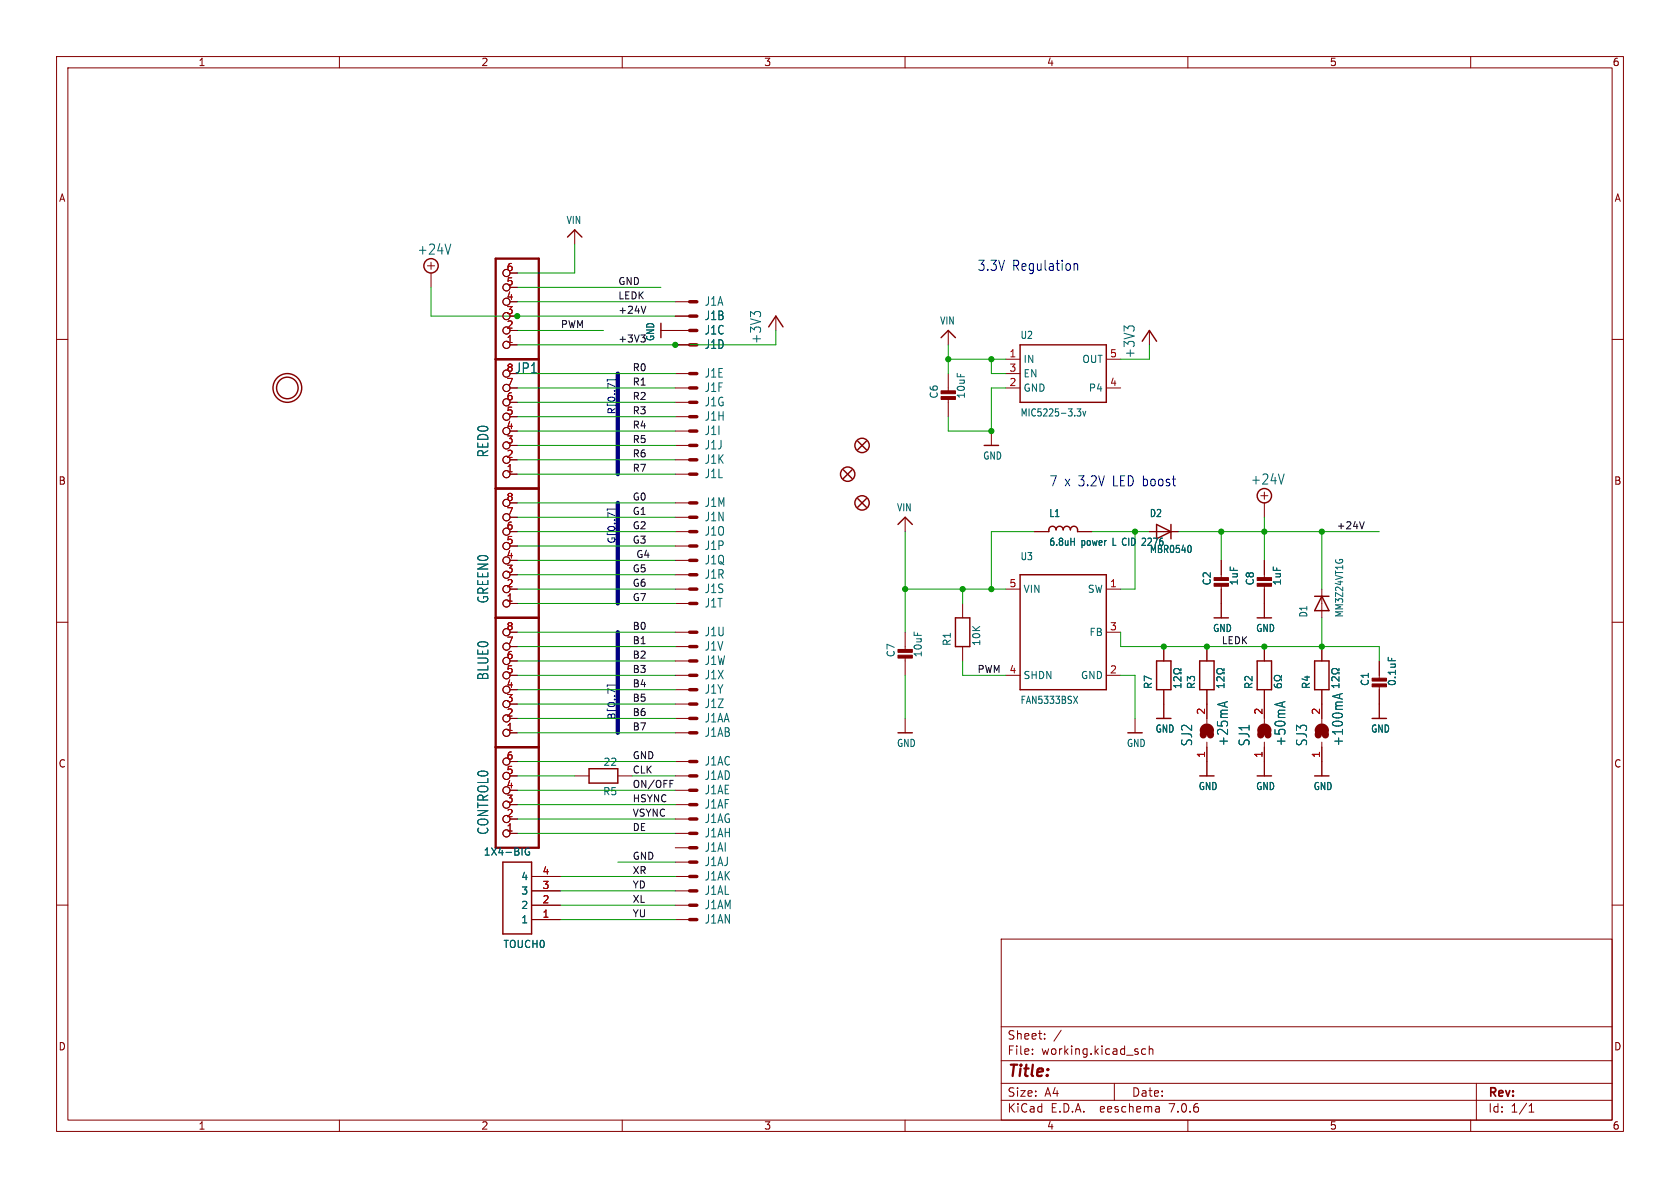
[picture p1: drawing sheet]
<svg xmlns="http://www.w3.org/2000/svg" width="297mm" height="210mm" viewBox="0 0 297 210" stroke-linecap="round" stroke-linejoin="round" font-family="sans-serif">
<g fill="none" stroke="#840000" stroke-width=".18">
<path d="M10 10h277v190h-277zM12 12h273v186h-273zM60 10v2M110 10v2M160 10v2M210 10v2M260 10v2M10 60h2M75.6 47h1.2M76.2 46.4v1.2M76.2 48.3v2.5M90.2 55.9h1.2"/>
<path d="M90.2 58.4h1.2M90.2 53.3h1.2M90.2 50.8h1.2M90.2 48.3h1.2M101.6 40.6v2.6M116.8 58.4h5.1M119.4 55.9h2.5M119.4 53.3h2.5M137.2 55.9v2.5M167.6 58.4v2.6M203.2 58.4v2.6M285 60h2"/>
<path d="M90.2 78.7h1.2M90.2 61h1.2M90.2 71.1h1.2M90.2 68.6h1.2M90.2 76.2h1.2M90.2 73.7h1.2M119.4 78.7h2.5M119.4 61h2.5M119.4 71.1h2.5M119.4 68.6h2.5M119.4 66h2.5M119.4 76.2h2.5"/>
<path d="M119.4 73.7h2.5M167.6 66v3.3M167.6 70.4v3.3M175.3 76.2v2.5M177.8 68.6h2.5M177.8 66h2.5M177.8 63.5h2.5M195.6 68.6h2.5M195.6 63.5h2.5M90.2 94h1.2M90.2 88.9h1.2M90.2 81.3h1.2"/>
<path d="M90.2 99.1h1.2M90.2 96.5h1.2M90.2 91.4h1.2M90.2 83.8h1.2M119.4 94h2.5M119.4 88.9h2.5M119.4 81.3h2.5M119.4 99.1h2.5M119.4 96.5h2.5M119.4 91.4h2.5M119.4 83.8h2.5M160 91.4v2.6"/>
<path d="M182.9 94h2.5M190.5 94h2.5M203.2 94h5.1M215.9 99.1v3.3M222.9 87.6h1.3M223.5 87v1.3M223.5 88.9v2.5M223.5 99.1v3.3M10 110h2M90.2 119.4h1.2M90.2 116.8h1.2M90.2 114.3h1.2"/>
<path d="M90.2 111.8h1.2M90.2 106.7h1.2M90.2 104.1h1.2M90.2 101.6h1.2M119.4 119.4h2.5M119.4 116.8h2.5M119.4 114.3h2.5M119.4 111.8h2.5M119.4 106.7h2.5M119.4 104.1h2.5M119.4 101.6h2.5M160 111.8v3.3"/>
<path d="M160 116.1v3.3M170.2 106.7v2.5M170.2 114.3v2.5M177.8 119.4h2.5M177.8 104.1h2.5M195.6 119.4h2.5M195.6 111.8h2.5M195.6 104.1h2.5M205.7 114.3v2.5M213.4 114.3v2.5M215.9 103.4v5.8M223.5 103.4v5.8"/>
<path d="M223.5 114.3v2.5M233.7 104.1v5.1M233.7 114.3v2.5M243.8 116.8v3.3M285 110h2M90.2 139.7h1.2M90.2 137.2h1.2M90.2 134.6h1.2M90.2 121.9h1.2M90.2 129.5h1.2M90.2 127h1.2M90.2 124.5h1.2"/>
<path d="M101.6 137.2h2.5M109.2 137.2h2.6M119.4 139.7h2.5M119.4 137.2h2.5M119.4 134.6h2.5M119.4 121.9h2.5M119.4 129.5h2.5M119.4 127h2.5M119.4 124.5h2.5M160 127v2.5M200.7 127v2.5M205.7 121.9v5.1"/>
<path d="M213.4 121.9v6M213.4 131.2v6M223.5 121.9v6M223.5 131.2v6M233.7 121.9v6M233.7 131.2v6M243.8 121.2v5.8M10 160h2M90.2 147.3h1.2M90.2 144.8h1.2M90.2 142.2h1.2M94 157.5h5.1"/>
<path d="M94 154.9h5.1M119.4 157.5h2.5M119.4 154.9h2.5M119.4 147.3h2.5M119.4 144.8h2.5M119.4 142.2h2.5M119.4 152.4h2.5M119.4 149.9h2.5M285 160h2M94 162.6h5.1M94 160h5.1M119.4 162.6h2.5"/>
<path d="M119.4 160h2.5M177 166h108v32h-108zM60 198v2M110 198v2M160 198v2M177 194.5h108M177 191.5h108M177 187.5h108M177 181.5h108M182.5 186.3v.1M182.5 185.5v.1M184.7 183.6v.1"/>
<path d="M184.7 182.8v.1M187.6 182.1l-1.3 2M197 191.5v3M202.5 185.5l-.4-.1-.3 .3v.4l.2 .2h.5M203.2 185.5l.2-.1 .3 .1 .1 .9M203.2 184.9v1.5M204.9 195.7l.1 .9M205 196.5l-.2 .1M205 196h-.2M210 198v2M260 198v2M261 191.5v6.5"/>
<path d="M270.3 196.6h.9M270.3 195.5l.4-.4v1.5"/>
<circle cx="89.5" cy="53.3" r=".63"/>
<circle cx="89.5" cy="50.8" r=".63"/>
<circle cx="89.5" cy="48.3" r=".63"/>
<circle cx="89.5" cy="58.4" r=".63"/>
<circle cx="89.5" cy="55.9" r=".63"/>
<circle cx="89.5" cy="61" r=".63"/>
<circle cx="89.5" cy="76.2" r=".63"/>
<circle cx="89.5" cy="68.6" r=".63"/>
<circle cx="89.5" cy="66" r=".63"/>
<circle cx="89.5" cy="73.7" r=".63"/>
<circle cx="89.5" cy="71.1" r=".63"/>
<circle cx="89.5" cy="78.7" r=".63"/>
<circle cx="89.5" cy="96.5" r=".63"/>
<circle cx="89.5" cy="83.8" r=".63"/>
<circle cx="89.5" cy="81.3" r=".63"/>
<circle cx="89.5" cy="94" r=".63"/>
<circle cx="89.5" cy="88.9" r=".63"/>
<circle cx="89.5" cy="99.1" r=".63"/>
<circle cx="89.5" cy="91.4" r=".63"/>
<circle cx="89.5" cy="119.4" r=".63"/>
<circle cx="89.5" cy="114.3" r=".63"/>
<circle cx="89.5" cy="101.6" r=".63"/>
<circle cx="89.5" cy="104.1" r=".63"/>
<circle cx="89.5" cy="111.8" r=".63"/>
<circle cx="89.5" cy="116.8" r=".63"/>
<circle cx="89.5" cy="106.7" r=".63"/>
<circle cx="89.5" cy="121.9" r=".63"/>
<circle cx="89.5" cy="124.5" r=".63"/>
<circle cx="89.5" cy="127" r=".63"/>
<circle cx="89.5" cy="139.7" r=".63"/>
<circle cx="89.5" cy="134.6" r=".63"/>
<circle cx="89.5" cy="129.5" r=".63"/>
<circle cx="89.5" cy="137.2" r=".63"/>
<circle cx="89.5" cy="142.2" r=".63"/>
<circle cx="89.5" cy="147.3" r=".63"/>
<circle cx="89.5" cy="144.8" r=".63"/>
</g>
<g fill="none" stroke="#840000" stroke-width=".61">
<path d="M121.9 55.9h1.3M121.9 58.4h1.3M121.9 53.3h1.3M121.9 78.7h1.3M121.9 61h1.3M121.9 71.1h1.3M121.9 68.6h1.3M121.9 66h1.3M121.9 76.2h1.3M121.9 73.7h1.3M121.9 88.9h1.3M121.9 81.3h1.3"/>
<path d="M121.9 99.1h1.3M121.9 94h1.3M121.9 96.5h1.3M121.9 91.4h1.3M121.9 83.8h1.3M121.9 114.3h1.3M121.9 116.8h1.3M121.9 111.8h1.3M121.9 119.4h1.3M121.9 101.6h1.3M121.9 106.7h1.3M121.9 104.1h1.3"/>
<path d="M121.9 121.9h1.3M121.9 124.5h1.3M121.9 137.2h1.3M121.9 134.6h1.3M121.9 139.7h1.3M121.9 127h1.3M121.9 129.5h1.3M121.9 157.5h1.3M121.9 152.4h1.3M121.9 149.9h1.3M121.9 154.9h1.3M121.9 144.8h1.3"/>
<path d="M121.9 142.2h1.3M121.9 147.3h1.3M121.9 160h1.3M121.9 162.6h1.3"/>
</g>
<g fill="none" stroke="#840000" stroke-width=".25">
<path d="M100.3 41.9l1.3-1.3 1.3 1.3M116.8 57.2v2.5M135.9 57.8l1.3-1.9 1.2 1.9M166.4 59.7l1.2-1.3 1.3 1.3M151.6 78l1.6 1.5M153.2 78l-1.6 1.5M174 78.7h2.5M180.3 61h15.3v10.1h-15.3zM201.9 60.3l1.3-1.9 1.3 1.9M149.1 83.1l1.5 1.5M150.6 83.1l-1.5 1.5M151.6 88.1l1.6 1.6"/>
<path d="M153.2 88.1l-1.6 1.6M158.7 92.7l1.3-1.3 1.3 1.3M185.4 94v-.3a.64 .64 0 0 1 .7-.7 .64 .64 0 0 1 .6 .7 .64 .64 0 0 1 .6-.7 .64 .64 0 0 1 .7 .7 .64 .64 0 0 1 .6-.7 .64 .64 0 0 1 .6 .7 .64 .64 0 0 1 .7-.7 .64 .64 0 0 1 .6 .7v.3M204.5 92.7l2.5 1.3-2.5 1.3zM207 92.7v2.6M168.9 109.2h2.5v5.1h-2.5zM180.3 101.6h15.3v20.3h-15.3zM204.5 116.8h2.5v5.1h-2.5zM212.1 116.8h2.5v5.1h-2.5zM214.6 109.2h2.6M222.2 116.8h2.6v5.1h-2.6zM222.2 109.2h2.6"/>
<path d="M232.4 116.8h2.5v5.1h-2.5zM232.4 105.4h2.5M233.7 105.4l1.2 2.6h-2.5zM104.1 135.9h5.1v2.5h-5.1zM158.7 129.5h2.6M199.4 129.5h2.5M204.5 127h2.5M212.1 137.2h2.5M222.2 137.2h2.6M232.4 137.2h2.5M242.6 127h2.5M88.9 152.4h5.1v12.7h-5.1z"/>
<circle cx="76.2" cy="47" r="1.27"/>
<circle cx="50.8" cy="68.6" r="2.54"/>
<circle cx="50.8" cy="68.6" r="1.9"/>
<circle cx="152.4" cy="78.7" r="1.27"/>
<circle cx="149.9" cy="83.8" r="1.27"/>
<circle cx="152.4" cy="88.9" r="1.27"/>
<circle cx="223.5" cy="87.6" r="1.27"/>
</g>
<g fill="none" stroke="#006464" stroke-width=".18">
<path d="M79.7 43.1l-.5 1.8M133.4 55.6l-.7-.5v.9M133.5 55.1h.8M199.4 58.1l-.7-.5v.9M199.6 57.7h.7M190.4 72.3h.7l-.4 .5 .3 .1v.5l-.1 .1-.5-.1M191.4 72.7l.3 .8 .2-.8M189.3 95.7h.6M189.9 95.1v1.3M210.3 96.4a.88 .88 0 0 1 0 1.3M227 83.8l-.5 1.8M208.8 119.6v.8l-.9-.8-.4 .3 .1 .5"/>
<path d="M208.8 118.2v.3h-.3a.54 .54 0 0 0-.7-.3 .54 .54 0 0 0-.2 .8 .58 .58 0 0 0 .9-.2h.3v.3M216.4 119.6v.8l-.9-.8-.4 .3 .1 .5M216.4 118.2v.3h-.3a.54 .54 0 0 0-.7-.3 .54 .54 0 0 0-.2 .8 .58 .58 0 0 0 .9-.2h.3v.3M226.5 119.4v.3h-.2a.54 .54 0 0 0-.7-.3 .54 .54 0 0 0-.3 .8 .58 .58 0 0 0 1-.1h.2v.3M236.7 118.2v.3h-.2a.54 .54 0 0 0-.8-.3 .54 .54 0 0 0-.2 .8 .58 .58 0 0 0 1-.2h.2v.3M236.7 119.6v.8l-.9-.8-.4 .3 .2 .5M245.4 116.2v.6M189.8 123.1l.7 1.2M190.5 123.1l-.7 1.2M208.8 121.2h-1.3l.4 .4M208.8 120.8v.8M216.4 121.2h-1.3l.4 .4"/>
<path d="M216.4 120.8v.8M216.5 124.2v.7M217 124l-1.8 .5M225.3 121v.3a.86 .86 0 0 0 1.2 0l-.1-.4-.4-.1-.2 .3v.2l.2 .3M226.7 124.2v.7M227.2 124l-1.8 .5M236.7 120.8v.8M236.7 121.2h-1.3l.4 .4M236.8 122.7v.8M237.3 122.6l-1.7 .5 1.7 .5M93.6 150a.59 .59 0 0 0-.8 .5 .59 .59 0 0 0 .8 .6v-.5h-.2"/>
</g>
<path d="M87.6 45.7h7.6v104.2h-7.6zM87.6 63.5h7.6M87.6 86.4h7.6M87.6 109.2h7.6M87.6 132.1h7.6" fill="none" stroke="#840000" stroke-width=".41"/>
<g fill="#840000" stroke="#840000" stroke-width=".18">
<path d="M166.4 70.1h2.5v.5h-2.5z"/>
<path d="M166.4 69.1h2.5v.5h-2.5z"/>
<path d="M214.6 103.1h2.6v.5h-2.6z"/>
<path d="M214.6 102.1h2.6v.5h-2.6z"/>
<path d="M222.2 103.1h2.6v.5h-2.6z"/>
<path d="M222.2 102.1h2.6v.5h-2.6z"/>
<path d="M242.6 120.9h2.5v.5h-2.5z"/>
<path d="M242.6 119.9h2.5v.5h-2.5z"/>
<path d="M158.7 115.8h2.6v.5h-2.6z"/>
<path d="M158.7 114.8h2.6v.5h-2.6z"/>
</g>
<path d="M212.7 129.9a.64 .64 0 0 1 .7-.6 .64 .64 0 0 1 .6 .6M212.7 129.2a.64 .64 0 0 1 .7-.7 .64 .64 0 0 1 .6 .7M222.9 129.9a.64 .64 0 0 1 .6-.6 .64 .64 0 0 1 .7 .6M222.9 129.2a.64 .64 0 0 1 .6-.7 .64 .64 0 0 1 .7 .7M233 129.9a.64 .64 0 0 1 .7-.6 .64 .64 0 0 1 .6 .6M233 129.2a.64 .64 0 0 1 .7-.7 .64 .64 0 0 1 .6 .7" fill="none" stroke="#840000" stroke-width="1.3"/>
<path d="M113.3 59.2h.8l-.5 .5M113.8 59.7h.1M114.2 54.1l-.4 1.3M113.9 60.4l-.1 .1M241.2 92.2l-.4 1.3M118.4 138h.6" fill="none" stroke="#0f0f0f" stroke-width=".18"/>
<path d="M107.4 67.4v-.3h1.7v.3M107.4 90.3v-.3h1.7v.3M107.4 121.4v-.3h1.7v.3M108.7 122.3l-1.2-.5v.8" fill="none" stroke="#000084" stroke-width=".18"/>
<path d="M189.9 46.6v1.2M189.9 46.8a.37 .37 0 0 1 .6-.1v1.1" fill="none" stroke="#0000c2" stroke-width=".18"/>
<path d="M109.2 66v17.8M109.2 88.9v17.8M109.2 111.8v17.7" fill="none" stroke="#000084" stroke-width=".76"/>
<g fill="none" stroke="#009600" stroke-width=".18">
<path d="M76.2 50.8v5.1h43.2M91.4 58.4h15.3M91.4 50.8h25.4M91.4 53.3h28M101.6 43.2v5.1h-10.2M137.2 58.4v2.6h-45.8M91.4 66h28M91.4 76.2h28M91.4 73.7h28M91.4 71.1h28M91.4 68.6h28M91.4 78.7h28"/>
<path d="M167.6 63.5h10.2M167.6 61v5M175.3 63.5v2.5h2.5M177.8 68.6h-2.5v7.6h-7.7v-2.5M203.2 61v2.5h-5.1M91.4 81.3h28M91.4 99.1h28M91.4 96.5h28M91.4 94h28M91.4 91.4h28M91.4 88.9h28M91.4 83.8h28"/>
<path d="M160 94v17.8M182.9 94h-7.6v10.1M193 94h10.2M200.7 94v10.1h-2.6M208.3 94h35.5M215.9 94v5.1M223.5 91.4v7.7M233.7 94v10.1M91.4 114.3h28M91.4 101.6h28M91.4 106.7h28M91.4 104.1h28"/>
<path d="M91.4 111.8h28M91.4 116.8h28M91.4 119.4h28M160 104.1h17.8M160 119.4v7.6M170.2 104.1v2.6M170.2 116.8v2.6h7.6M198.1 111.8v2.5h45.7v2.5M198.1 119.4h2.6v7.6M233.7 109.2v5.1M91.4 134.6h28M91.4 137.2h10.2"/>
<path d="M91.4 139.7h28M91.4 129.5h28M91.4 124.5h28M91.4 121.9h28M91.4 127h28M111.8 137.2h7.6M91.4 147.3h28M91.4 142.2h28M91.4 144.8h28M99.1 157.5h20.3M99.1 154.9h20.3M109.2 152.4h10.2"/>
<path d="M99.1 160h20.3M99.1 162.6h20.3"/>
</g>
<g fill="#009600" stroke="#009600" stroke-width=".18">
<circle cx="119.4" cy="61" r=".46"/>
<circle cx="91.4" cy="55.9" r=".46"/>
<circle cx="223.5" cy="114.3" r=".46"/>
<circle cx="233.7" cy="114.3" r=".46"/>
<circle cx="205.7" cy="114.3" r=".46"/>
<circle cx="213.4" cy="114.3" r=".46"/>
<circle cx="223.5" cy="94" r=".46"/>
<circle cx="233.7" cy="94" r=".46"/>
<circle cx="215.9" cy="94" r=".46"/>
<circle cx="160" cy="104.1" r=".46"/>
<circle cx="167.6" cy="63.5" r=".46"/>
<circle cx="175.3" cy="76.2" r=".46"/>
<circle cx="175.3" cy="63.5" r=".46"/>
<circle cx="175.3" cy="104.1" r=".46"/>
<circle cx="170.2" cy="104.1" r=".46"/>
<circle cx="200.7" cy="94" r=".46"/>
</g>
<text font-size="2.8" fill="#840000" x="178" y="190.9">Title:</text>
<g font-size="2.5" fill="#006464">
<text x="73.7" y="45.2">+24V</text>
<text x="134.8" y="60.9" transform="rotate(-90 134.8 60.9)">+3V3</text>
<text x="200.8" y="63.4" transform="rotate(-90 200.8 63.4)">+3V3</text>
<text x="90.9" y="66.2">JP1</text>
<text x="86.5" y="81" transform="rotate(-90 86.5 81)">RED0</text>
<text x="221" y="85.9">+24V</text>
<text x="86.5" y="106.8" transform="rotate(-90 86.5 106.8)">GREEN0</text>
<text x="86.5" y="120.4" transform="rotate(-90 86.5 120.4)">BLUE0</text>
<text x="211" y="132" transform="rotate(-90 211 132)">SJ2</text>
<text x="217.3" y="132" transform="rotate(-90 217.3 132)">+25mA</text>
<text x="221.1" y="132" transform="rotate(-90 221.1 132)">SJ1</text>
<text x="227.5" y="132" transform="rotate(-90 227.5 132)">+50mA</text>
<text x="231.3" y="132" transform="rotate(-90 231.3 132)">SJ3</text>
<text x="237.6" y="132" transform="rotate(-90 237.6 132)">+100mA</text>
<text x="86.5" y="147.7" transform="rotate(-90 86.5 147.7)">CONTROL0</text>
</g>
<g font-size="2.5" fill="#0000c2">
<text x="172.7" y="48">3.3V</text>
<text x="178.9" y="48">Regulation</text>
<text x="185.4" y="86.1">7 x 3.2V</text>
<text x="196.9" y="86.1">LED boost</text>
</g>
<g font-size="2.1" fill="#006464">
<text x="124.5" y="56.8">J1B</text>
<text x="124.5" y="59.3">J1C</text>
<text x="124.5" y="54.3">J1A</text>
<text x="124.5" y="61.9">J1D</text>
<text x="124.5" y="69.5">J1F</text>
<text x="124.5" y="67">J1E</text>
<text x="124.5" y="72">J1G</text>
<text x="124.5" y="77.1">J1I</text>
<text x="124.5" y="74.6">J1H</text>
<text x="124.5" y="79.7">J1J</text>
<text x="124.5" y="82.2">J1K</text>
<text x="124.5" y="89.8">J1M</text>
<text x="124.5" y="84.7">J1L</text>
<text x="124.5" y="94.9">J1O</text>
<text x="124.5" y="92.4">J1N</text>
<text x="124.5" y="100">J1Q</text>
<text x="124.5" y="97.4">J1P</text>
<text x="124.5" y="102.5">J1R</text>
<text x="124.5" y="107.6">J1T</text>
<text x="124.5" y="105.1">J1S</text>
<text x="124.5" y="112.7">J1U</text>
<text x="124.5" y="115.2">J1V</text>
<text x="124.5" y="117.8">J1W</text>
<text x="124.5" y="122.8">J1Y</text>
<text x="124.5" y="125.4">J1Z</text>
<text x="124.5" y="120.3">J1X</text>
<text x="124.5" y="127.9">J1AA</text>
<text x="124.5" y="130.5">J1AB</text>
<text x="124.5" y="135.5">J1AC</text>
<text x="124.5" y="138.1">J1AD</text>
<text x="124.5" y="143.2">J1AF</text>
<text x="124.5" y="140.6">J1AE</text>
<text x="124.5" y="145.7">J1AG</text>
<text x="124.5" y="148.2">J1AH</text>
<text x="124.5" y="153.3">J1AJ</text>
<text x="124.5" y="150.8">J1AI</text>
<text x="124.5" y="155.9">J1AK</text>
<text x="124.5" y="158.4">J1AL</text>
<text x="124.5" y="160.9">J1AM</text>
<text x="124.5" y="163.5">J1AN</text>
</g>
<g font-size="2.1" fill="#840000">
<text x="178" y="184">Sheet:</text>
<text x="178" y="186.7">File:</text>
<text x="184.1" y="186.7">working.kicad_sch</text>
<text x="178" y="196.9">KiCad</text>
<text x="178" y="194.1">Size:</text>
<text x="184.7" y="194.1">A4</text>
<text x="185.7" y="196.9">E.D.A.</text>
<text x="194.6" y="196.9">eeschema</text>
<text x="200" y="194.1">Date:</text>
<text x="207" y="196.9">7.0.6</text>
<text x="263" y="194.3">Rev:</text>
<text x="263" y="196.9">Id:</text>
<text x="267.1" y="196.9">1/1</text>
</g>
<g font-size="1.8" fill="#840000">
<text x="35" y="11.9">1</text>
<text x="85" y="11.9">2</text>
<text x="135" y="11.9">3</text>
<text x="185" y="11.9">4</text>
<text x="235" y="11.9">5</text>
<text x="285" y="11.9">6</text>
<text x="10.3" y="35.9">A</text>
<text x="285.3" y="35.9">A</text>
<text x="10.3" y="85.9">B</text>
<text x="285.3" y="85.9">B</text>
<text x="10.3" y="135.9">C</text>
<text x="285.3" y="135.9">C</text>
<text x="10.3" y="185.9">D</text>
<text x="285.3" y="185.9">D</text>
<text x="35" y="199.9">1</text>
<text x="85" y="199.9">2</text>
<text x="135" y="199.9">3</text>
<text x="185" y="199.9">4</text>
<text x="235" y="199.9">5</text>
<text x="285" y="199.9">6</text>
</g>
<g font-size="1.8" fill="#006464">
<text x="100" y="39.8">VIN</text>
<text x="166.1" y="57.6">VIN</text>
<text x="115.9" y="60.4" transform="rotate(-90 115.9 60.4)">GND</text>
<text x="180.3" y="60.1">U2</text>
<text x="180.8" y="64.4">IN</text>
<text x="191.2" y="64.4">OUT</text>
<text x="166" y="70.6" transform="rotate(-90 166 70.6)">C6</text>
<text x="170.8" y="70.6" transform="rotate(-90 170.8 70.6)">10uF</text>
<text x="180.8" y="69.4">GND</text>
<text x="180.8" y="66.9">EN</text>
<text x="192.4" y="69.4">P4</text>
<text x="180.3" y="73.8">MIC5225-3.3v</text>
<text x="173.7" y="81.4">GND</text>
<text x="158.5" y="90.6">VIN</text>
<text x="185.4" y="91.6">L1</text>
<text x="203.2" y="91.6">D2</text>
<text x="180.3" y="99.2">U3</text>
<text x="185.4" y="96.7">6.8uH</text>
<text x="191.1" y="96.7">power</text>
<text x="196.9" y="96.7">L CID 2276</text>
<text x="203.2" y="98">MBR0540</text>
<text x="180.8" y="105">VIN</text>
<text x="192.2" y="105">SW</text>
<text x="214.2" y="103.6" transform="rotate(-90 214.2 103.6)">C2</text>
<text x="219" y="103.6" transform="rotate(-90 219 103.6)">1uF</text>
<text x="221.9" y="103.6" transform="rotate(-90 221.9 103.6)">C8</text>
<text x="226.7" y="103.6" transform="rotate(-90 226.7 103.6)">1uF</text>
<text x="192.5" y="112.6">FB</text>
<text x="214.3" y="111.9">GND</text>
<text x="222" y="111.9">GND</text>
<text x="231.3" y="109.2" transform="rotate(-90 231.3 109.2)">D1</text>
<text x="237.7" y="109.2" transform="rotate(-90 237.7 109.2)">MM3Z24VT1G</text>
<text x="158.4" y="116.3" transform="rotate(-90 158.4 116.3)">C7</text>
<text x="163.2" y="116.3" transform="rotate(-90 163.2 116.3)">10uF</text>
<text x="168.3" y="114.3" transform="rotate(-90 168.3 114.3)">R1</text>
<text x="173.5" y="114.3" transform="rotate(-90 173.5 114.3)">10K</text>
<text x="180.3" y="124.6">FAN5333BSX</text>
<text x="180.8" y="120.2">SHDN</text>
<text x="191" y="120.2">GND</text>
<text x="203.8" y="121.9" transform="rotate(-90 203.8 121.9)">R7</text>
<text x="211.5" y="121.9" transform="rotate(-90 211.5 121.9)">R3</text>
<text x="221.6" y="121.9" transform="rotate(-90 221.6 121.9)">R2</text>
<text x="231.8" y="121.9" transform="rotate(-90 231.8 121.9)">R4</text>
<text x="242.2" y="121.4" transform="rotate(-90 242.2 121.4)">C1</text>
<text x="247" y="121.4" transform="rotate(-90 247 121.4)">0.1uF</text>
<text x="204.2" y="129.7">GND</text>
<text x="242.3" y="129.7">GND</text>
<text x="106.6" y="135.6">22</text>
<text x="158.5" y="132.2">GND</text>
<text x="199.1" y="132.2">GND</text>
<text x="106.5" y="140.8">R5</text>
<text x="211.8" y="139.9">GND</text>
<text x="222" y="139.9">GND</text>
<text x="232.1" y="139.9">GND</text>
<text x="85.4" y="151.4">1X4-BIG</text>
<text x="92.1" y="155.8">4</text>
<text x="92.1" y="160.9">2</text>
<text x="92.1" y="158.3">3</text>
<text x="88.9" y="167.8">TOUCH0</text>
<text x="92.1" y="163.4">1</text>
</g>
<g font-size="1.8" fill="#a90000">
<text x="89.5" y="53.1">4</text>
<text x="89.5" y="50.5">5</text>
<text x="89.5" y="48">6</text>
<text x="89.5" y="58.2">2</text>
<text x="89.5" y="55.6">3</text>
<text x="89.5" y="60.7">1</text>
<text x="89.5" y="65.8">8</text>
<text x="178.4" y="63.2">1</text>
<text x="178.4" y="65.8">3</text>
<text x="196.1" y="63.2">5</text>
<text x="89.5" y="70.9">6</text>
<text x="89.5" y="68.3">7</text>
<text x="178.4" y="68.3">2</text>
<text x="196.1" y="68.3">4</text>
<text x="89.5" y="75.9">4</text>
<text x="89.5" y="73.4">5</text>
<text x="89.5" y="83.6">1</text>
<text x="89.5" y="81">2</text>
<text x="89.5" y="78.5">3</text>
<text x="89.5" y="88.6">8</text>
<text x="89.5" y="93.7">6</text>
<text x="89.5" y="91.2">7</text>
<text x="89.5" y="101.3">3</text>
<text x="89.5" y="98.8">4</text>
<text x="89.5" y="96.3">5</text>
<text x="89.5" y="106.4">1</text>
<text x="89.5" y="103.9">2</text>
<text x="178.4" y="103.9">5</text>
<text x="196.1" y="103.9">1</text>
<text x="89.5" y="111.5">8</text>
<text x="196.1" y="111.5">3</text>
<text x="89.5" y="119.1">5</text>
<text x="89.5" y="116.6">6</text>
<text x="89.5" y="114">7</text>
<text x="178.4" y="119.1">4</text>
<text x="196.1" y="119.1">2</text>
<text x="89.5" y="124.2">3</text>
<text x="89.5" y="121.7">4</text>
<text x="89.5" y="129.3">1</text>
<text x="89.5" y="126.7">2</text>
<text x="213.1" y="126.4" transform="rotate(-90 213.1 126.4)">2</text>
<text x="223.3" y="126.4" transform="rotate(-90 223.3 126.4)">2</text>
<text x="233.4" y="126.4" transform="rotate(-90 233.4 126.4)">2</text>
<text x="89.5" y="136.9">5</text>
<text x="89.5" y="134.4">6</text>
<text x="213.1" y="134.1" transform="rotate(-90 213.1 134.1)">1</text>
<text x="223.3" y="134.1" transform="rotate(-90 223.3 134.1)">1</text>
<text x="233.4" y="134.1" transform="rotate(-90 233.4 134.1)">1</text>
<text x="89.5" y="142">3</text>
<text x="89.5" y="139.4">4</text>
<text x="89.5" y="147.1">1</text>
<text x="89.5" y="144.5">2</text>
<text x="95.8" y="154.7">4</text>
<text x="95.8" y="159.8">2</text>
<text x="95.8" y="157.2">3</text>
<text x="95.8" y="162.3">1</text>
</g>
<g font-size="1.7" fill="#0f0f0f">
<text x="109.2" y="50.5">GND</text>
<text x="109.2" y="53">LEDK</text>
<text x="99.1" y="58.1">PWM</text>
<text x="109.2" y="55.5">+24V</text>
<text x="109.2" y="60.6">+3V3</text>
<text x="111.8" y="65.7">R0</text>
<text x="111.8" y="70.8">R2</text>
<text x="111.8" y="68.2">R1</text>
<text x="111.8" y="73.3">R3</text>
<text x="111.8" y="75.9">R4</text>
<text x="111.8" y="83.5">R7</text>
<text x="111.8" y="80.9">R6</text>
<text x="111.8" y="78.4">R5</text>
<text x="111.8" y="88.6">G0</text>
<text x="111.8" y="91.1">G1</text>
<text x="111.8" y="93.6">G2</text>
<text x="236.2" y="93.6">+24V</text>
<text x="111.8" y="101.3">G5</text>
<text x="111.8" y="96.2">G3</text>
<text x="112.4" y="98.7">G4</text>
<text x="111.8" y="103.8">G6</text>
<text x="111.8" y="106.3">G7</text>
<text x="111.8" y="114">B1</text>
<text x="111.8" y="111.4">B0</text>
<text x="215.9" y="114">LEDK</text>
<text x="111.8" y="119">B3</text>
<text x="111.8" y="116.5">B2</text>
<text x="172.7" y="119">PWM</text>
<text x="111.8" y="121.6">B4</text>
<text x="111.8" y="124.1">B5</text>
<text x="111.8" y="129.2">B7</text>
<text x="111.8" y="126.7">B6</text>
<text x="111.8" y="134.3">GND</text>
<text x="111.8" y="136.8">CLK</text>
<text x="111.8" y="141.9">HSYNC</text>
<text x="111.8" y="139.4">ON/OFF</text>
<text x="111.8" y="147">DE</text>
<text x="111.8" y="144.4">VSYNC</text>
<text x="111.8" y="154.6">XR</text>
<text x="111.8" y="152.1">GND</text>
<text x="111.8" y="159.7">XL</text>
<text x="111.8" y="157.1">YD</text>
<text x="111.8" y="162.2">YU</text>
</g>
<g font-size="1.7" fill="#000084">
<text x="108.9" y="73.3" transform="rotate(-90 108.9 73.3)">R[0..7]</text>
<text x="108.9" y="96.2" transform="rotate(-90 108.9 96.2)">G[0..7]</text>
<text x="108.9" y="127.3" transform="rotate(-90 108.9 127.3)">B[0..7]</text>
</g>
</svg>
